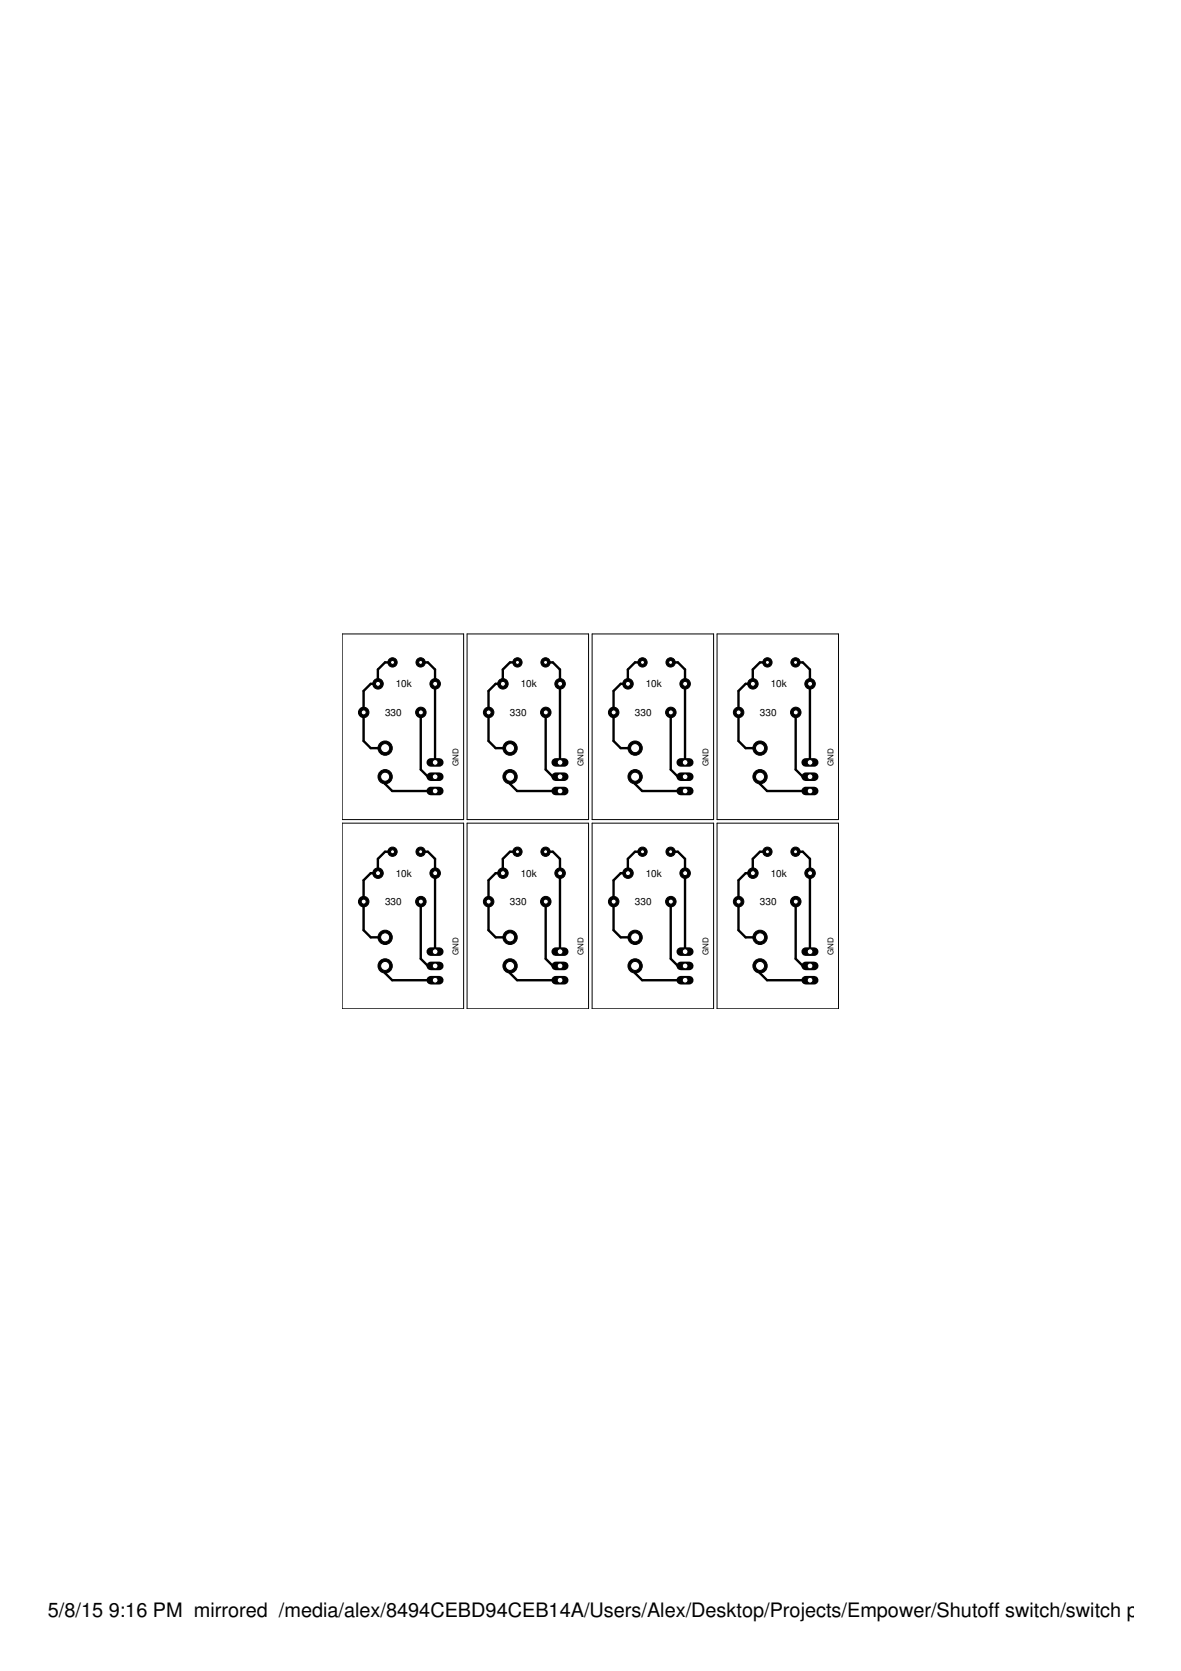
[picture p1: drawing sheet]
<svg xmlns="http://www.w3.org/2000/svg" width="210mm" height="297mm" viewBox="0 0 210 297" stroke-linecap="round" stroke-linejoin="round" font-family="sans-serif">
<g fill="none" stroke="#000" stroke-width=".42">
<path d="M69.7 117.8h-1.3l-1.2 1.2v2.6h-1.3l-1.3 1.2v8.9l1.3 1.3h2.5M74.7 117.8h1.4l1.2 1.2v16.5M91.9 117.8h-1.3l-1.2 1.2v2.6h-1.3l-1.3 1.2v8.9l1.3 1.3h2.5M96.9 117.8h1.4l1.2 1.2v16.5M114.2 117.8h-1.3l-1.3 1.2v2.6h-1.3l-1.2 1.2v8.9l1.2 1.3h2.6M119.2 117.8h1.3l1.3 1.2v16.5M136.4 117.8h-1.3l-1.3 1.2v2.6h-1.3l-1.2 1.2v8.9l1.2 1.3h2.6M141.4 117.8h1.3l1.3 1.2v16.5M68.4 138.1v1.2l1.3 1.3h7.6M74.8 126.6v10.2l1.3 1.3h1.2M90.6 138.1v1.2l1.3 1.3h7.6M97 126.6v10.2l1.3 1.3h1.2"/>
<path d="M112.9 138.1v1.2l1.2 1.3h7.7M119.2 126.6v10.2l1.3 1.3h1.3M135.1 138.1v1.2l1.2 1.3h7.7M141.4 126.6v10.2l1.3 1.3h1.3M69.7 151.4h-1.3l-1.2 1.3v2.5h-1.3l-1.3 1.3v8.9l1.3 1.2h2.5M74.7 151.4h1.4l1.2 1.3v16.5M91.9 151.4h-1.3l-1.2 1.3v2.5h-1.3l-1.3 1.3v8.9l1.3 1.2h2.5M96.9 151.4h1.4l1.2 1.3v16.5M114.2 151.4h-1.3l-1.3 1.3v2.5h-1.3l-1.2 1.3v8.9l1.2 1.2h2.6M119.2 151.4h1.3l1.3 1.3v16.5M136.4 151.4h-1.3l-1.3 1.3v2.5h-1.3l-1.2 1.3v8.9l1.2 1.2h2.6M141.4 151.4h1.3l1.3 1.3v16.5"/>
<path d="M68.4 171.7v1.3l1.3 1.2h7.6M74.8 160.3v10.1l1.3 1.3h1.2M90.6 171.7v1.3l1.3 1.2h7.6M97 160.3v10.1l1.3 1.3h1.2M112.9 171.7v1.3l1.2 1.2h7.7M119.2 160.3v10.1l1.3 1.3h1.3M135.1 171.7v1.3l1.2 1.2h7.7M141.4 160.3v10.1l1.3 1.3h1.3"/>
</g>
<circle cx="136.4" cy="151.4" r=".83" fill="#000" stroke="#000" stroke-width=".18"/>
<circle cx="136.4" cy="151.4" r=".36" fill="#fff" stroke="#000" stroke-width=".18"/>
<circle cx="141.4" cy="151.4" r=".83" fill="#000" stroke="#000" stroke-width=".18"/>
<circle cx="141.4" cy="151.4" r=".36" fill="#fff" stroke="#000" stroke-width=".18"/>
<path d="M143.2 174.2h1.5" fill="none" stroke="#000" stroke-width="1.5"/>
<circle cx="144" cy="174.2" r=".51" fill="#fff" stroke="#000" stroke-width=".18"/>
<path d="M143.2 171.7h1.5" fill="none" stroke="#000" stroke-width="1.5"/>
<circle cx="144" cy="171.7" r=".51" fill="#fff" stroke="#000" stroke-width=".18"/>
<path d="M143.2 169.2h1.5" fill="none" stroke="#000" stroke-width="1.5"/>
<circle cx="144" cy="169.2" r=".51" fill="#fff" stroke="#000" stroke-width=".18"/>
<circle cx="141.4" cy="160.3" r=".93" fill="#000" stroke="#000" stroke-width=".18"/>
<circle cx="141.4" cy="160.3" r=".44" fill="#fff" stroke="#000" stroke-width=".18"/>
<circle cx="131.3" cy="160.3" r=".93" fill="#000" stroke="#000" stroke-width=".18"/>
<circle cx="131.3" cy="160.3" r=".44" fill="#fff" stroke="#000" stroke-width=".18"/>
<circle cx="144" cy="155.2" r=".93" fill="#000" stroke="#000" stroke-width=".18"/>
<circle cx="144" cy="155.2" r=".44" fill="#fff" stroke="#000" stroke-width=".18"/>
<circle cx="133.8" cy="155.2" r=".93" fill="#000" stroke="#000" stroke-width=".18"/>
<circle cx="133.8" cy="155.2" r=".44" fill="#fff" stroke="#000" stroke-width=".18"/>
<circle cx="135.1" cy="171.7" r="1.27" fill="#000" stroke="#000" stroke-width=".18"/>
<circle cx="135.1" cy="171.7" r=".8" fill="#fff" stroke="#000" stroke-width=".18"/>
<circle cx="135.1" cy="166.6" r="1.27" fill="#000" stroke="#000" stroke-width=".18"/>
<circle cx="135.1" cy="166.6" r=".8" fill="#fff" stroke="#000" stroke-width=".18"/>
<circle cx="114.2" cy="151.4" r=".83" fill="#000" stroke="#000" stroke-width=".18"/>
<circle cx="114.2" cy="151.4" r=".36" fill="#fff" stroke="#000" stroke-width=".18"/>
<circle cx="119.2" cy="151.4" r=".83" fill="#000" stroke="#000" stroke-width=".18"/>
<circle cx="119.2" cy="151.4" r=".36" fill="#fff" stroke="#000" stroke-width=".18"/>
<path d="M121 174.2h1.5" fill="none" stroke="#000" stroke-width="1.5"/>
<circle cx="121.8" cy="174.2" r=".51" fill="#fff" stroke="#000" stroke-width=".18"/>
<path d="M121 171.7h1.5" fill="none" stroke="#000" stroke-width="1.5"/>
<circle cx="121.8" cy="171.7" r=".51" fill="#fff" stroke="#000" stroke-width=".18"/>
<path d="M121 169.2h1.5" fill="none" stroke="#000" stroke-width="1.5"/>
<circle cx="121.8" cy="169.2" r=".51" fill="#fff" stroke="#000" stroke-width=".18"/>
<circle cx="119.2" cy="160.3" r=".93" fill="#000" stroke="#000" stroke-width=".18"/>
<circle cx="119.2" cy="160.3" r=".44" fill="#fff" stroke="#000" stroke-width=".18"/>
<circle cx="109.1" cy="160.3" r=".93" fill="#000" stroke="#000" stroke-width=".18"/>
<circle cx="109.1" cy="160.3" r=".44" fill="#fff" stroke="#000" stroke-width=".18"/>
<circle cx="121.8" cy="155.2" r=".93" fill="#000" stroke="#000" stroke-width=".18"/>
<circle cx="121.8" cy="155.2" r=".44" fill="#fff" stroke="#000" stroke-width=".18"/>
<circle cx="111.6" cy="155.2" r=".93" fill="#000" stroke="#000" stroke-width=".18"/>
<circle cx="111.6" cy="155.2" r=".44" fill="#fff" stroke="#000" stroke-width=".18"/>
<circle cx="112.9" cy="171.7" r="1.27" fill="#000" stroke="#000" stroke-width=".18"/>
<circle cx="112.9" cy="171.7" r=".8" fill="#fff" stroke="#000" stroke-width=".18"/>
<circle cx="112.9" cy="166.6" r="1.27" fill="#000" stroke="#000" stroke-width=".18"/>
<circle cx="112.9" cy="166.6" r=".8" fill="#fff" stroke="#000" stroke-width=".18"/>
<circle cx="92" cy="151.4" r=".83" fill="#000" stroke="#000" stroke-width=".18"/>
<circle cx="92" cy="151.4" r=".36" fill="#fff" stroke="#000" stroke-width=".18"/>
<circle cx="97" cy="151.4" r=".83" fill="#000" stroke="#000" stroke-width=".18"/>
<circle cx="97" cy="151.4" r=".36" fill="#fff" stroke="#000" stroke-width=".18"/>
<path d="M98.8 174.2h1.5" fill="none" stroke="#000" stroke-width="1.5"/>
<circle cx="99.5" cy="174.2" r=".51" fill="#fff" stroke="#000" stroke-width=".18"/>
<path d="M98.8 171.7h1.5" fill="none" stroke="#000" stroke-width="1.5"/>
<circle cx="99.5" cy="171.7" r=".51" fill="#fff" stroke="#000" stroke-width=".18"/>
<path d="M98.8 169.2h1.5" fill="none" stroke="#000" stroke-width="1.5"/>
<circle cx="99.5" cy="169.2" r=".51" fill="#fff" stroke="#000" stroke-width=".18"/>
<circle cx="97" cy="160.3" r=".93" fill="#000" stroke="#000" stroke-width=".18"/>
<circle cx="97" cy="160.3" r=".44" fill="#fff" stroke="#000" stroke-width=".18"/>
<circle cx="86.8" cy="160.3" r=".93" fill="#000" stroke="#000" stroke-width=".18"/>
<circle cx="86.8" cy="160.3" r=".44" fill="#fff" stroke="#000" stroke-width=".18"/>
<circle cx="99.5" cy="155.2" r=".93" fill="#000" stroke="#000" stroke-width=".18"/>
<circle cx="99.5" cy="155.2" r=".44" fill="#fff" stroke="#000" stroke-width=".18"/>
<circle cx="89.4" cy="155.2" r=".93" fill="#000" stroke="#000" stroke-width=".18"/>
<circle cx="89.4" cy="155.2" r=".44" fill="#fff" stroke="#000" stroke-width=".18"/>
<circle cx="90.7" cy="171.7" r="1.27" fill="#000" stroke="#000" stroke-width=".18"/>
<circle cx="90.7" cy="171.7" r=".8" fill="#fff" stroke="#000" stroke-width=".18"/>
<circle cx="90.7" cy="166.6" r="1.27" fill="#000" stroke="#000" stroke-width=".18"/>
<circle cx="90.7" cy="166.6" r=".8" fill="#fff" stroke="#000" stroke-width=".18"/>
<circle cx="69.8" cy="151.4" r=".83" fill="#000" stroke="#000" stroke-width=".18"/>
<circle cx="69.8" cy="151.4" r=".36" fill="#fff" stroke="#000" stroke-width=".18"/>
<circle cx="74.8" cy="151.4" r=".83" fill="#000" stroke="#000" stroke-width=".18"/>
<circle cx="74.8" cy="151.4" r=".36" fill="#fff" stroke="#000" stroke-width=".18"/>
<path d="M76.6 174.2h1.5" fill="none" stroke="#000" stroke-width="1.5"/>
<circle cx="77.3" cy="174.2" r=".51" fill="#fff" stroke="#000" stroke-width=".18"/>
<path d="M76.6 171.7h1.5" fill="none" stroke="#000" stroke-width="1.5"/>
<circle cx="77.3" cy="171.7" r=".51" fill="#fff" stroke="#000" stroke-width=".18"/>
<path d="M76.6 169.2h1.5" fill="none" stroke="#000" stroke-width="1.5"/>
<circle cx="77.3" cy="169.2" r=".51" fill="#fff" stroke="#000" stroke-width=".18"/>
<circle cx="74.8" cy="160.3" r=".93" fill="#000" stroke="#000" stroke-width=".18"/>
<circle cx="74.8" cy="160.3" r=".44" fill="#fff" stroke="#000" stroke-width=".18"/>
<circle cx="64.6" cy="160.3" r=".93" fill="#000" stroke="#000" stroke-width=".18"/>
<circle cx="64.6" cy="160.3" r=".44" fill="#fff" stroke="#000" stroke-width=".18"/>
<circle cx="77.3" cy="155.2" r=".93" fill="#000" stroke="#000" stroke-width=".18"/>
<circle cx="77.3" cy="155.2" r=".44" fill="#fff" stroke="#000" stroke-width=".18"/>
<circle cx="67.2" cy="155.2" r=".93" fill="#000" stroke="#000" stroke-width=".18"/>
<circle cx="67.2" cy="155.2" r=".44" fill="#fff" stroke="#000" stroke-width=".18"/>
<circle cx="68.5" cy="171.7" r="1.27" fill="#000" stroke="#000" stroke-width=".18"/>
<circle cx="68.5" cy="171.7" r=".8" fill="#fff" stroke="#000" stroke-width=".18"/>
<circle cx="68.5" cy="166.6" r="1.27" fill="#000" stroke="#000" stroke-width=".18"/>
<circle cx="68.5" cy="166.6" r=".8" fill="#fff" stroke="#000" stroke-width=".18"/>
<circle cx="136.4" cy="117.8" r=".83" fill="#000" stroke="#000" stroke-width=".18"/>
<circle cx="136.4" cy="117.8" r=".36" fill="#fff" stroke="#000" stroke-width=".18"/>
<circle cx="141.4" cy="117.8" r=".83" fill="#000" stroke="#000" stroke-width=".18"/>
<circle cx="141.4" cy="117.8" r=".36" fill="#fff" stroke="#000" stroke-width=".18"/>
<path d="M143.2 140.6h1.5" fill="none" stroke="#000" stroke-width="1.5"/>
<circle cx="144" cy="140.6" r=".51" fill="#fff" stroke="#000" stroke-width=".18"/>
<path d="M143.2 138.1h1.5" fill="none" stroke="#000" stroke-width="1.5"/>
<circle cx="144" cy="138.1" r=".51" fill="#fff" stroke="#000" stroke-width=".18"/>
<path d="M143.2 135.5h1.5" fill="none" stroke="#000" stroke-width="1.5"/>
<circle cx="144" cy="135.5" r=".51" fill="#fff" stroke="#000" stroke-width=".18"/>
<circle cx="141.4" cy="126.6" r=".93" fill="#000" stroke="#000" stroke-width=".18"/>
<circle cx="141.4" cy="126.6" r=".44" fill="#fff" stroke="#000" stroke-width=".18"/>
<circle cx="131.3" cy="126.6" r=".93" fill="#000" stroke="#000" stroke-width=".18"/>
<circle cx="131.3" cy="126.6" r=".44" fill="#fff" stroke="#000" stroke-width=".18"/>
<circle cx="144" cy="121.6" r=".93" fill="#000" stroke="#000" stroke-width=".18"/>
<circle cx="144" cy="121.6" r=".44" fill="#fff" stroke="#000" stroke-width=".18"/>
<circle cx="133.8" cy="121.6" r=".93" fill="#000" stroke="#000" stroke-width=".18"/>
<circle cx="133.8" cy="121.6" r=".44" fill="#fff" stroke="#000" stroke-width=".18"/>
<circle cx="135.1" cy="138.1" r="1.27" fill="#000" stroke="#000" stroke-width=".18"/>
<circle cx="135.1" cy="138.1" r=".8" fill="#fff" stroke="#000" stroke-width=".18"/>
<circle cx="135.1" cy="133" r="1.27" fill="#000" stroke="#000" stroke-width=".18"/>
<circle cx="135.1" cy="133" r=".8" fill="#fff" stroke="#000" stroke-width=".18"/>
<circle cx="114.2" cy="117.8" r=".83" fill="#000" stroke="#000" stroke-width=".18"/>
<circle cx="114.2" cy="117.8" r=".36" fill="#fff" stroke="#000" stroke-width=".18"/>
<circle cx="119.2" cy="117.8" r=".83" fill="#000" stroke="#000" stroke-width=".18"/>
<circle cx="119.2" cy="117.8" r=".36" fill="#fff" stroke="#000" stroke-width=".18"/>
<path d="M121 140.6h1.5" fill="none" stroke="#000" stroke-width="1.5"/>
<circle cx="121.8" cy="140.6" r=".51" fill="#fff" stroke="#000" stroke-width=".18"/>
<path d="M121 138.1h1.5" fill="none" stroke="#000" stroke-width="1.5"/>
<circle cx="121.8" cy="138.1" r=".51" fill="#fff" stroke="#000" stroke-width=".18"/>
<path d="M121 135.5h1.5" fill="none" stroke="#000" stroke-width="1.5"/>
<circle cx="121.8" cy="135.5" r=".51" fill="#fff" stroke="#000" stroke-width=".18"/>
<circle cx="119.2" cy="126.6" r=".93" fill="#000" stroke="#000" stroke-width=".18"/>
<circle cx="119.2" cy="126.6" r=".44" fill="#fff" stroke="#000" stroke-width=".18"/>
<circle cx="109.1" cy="126.6" r=".93" fill="#000" stroke="#000" stroke-width=".18"/>
<circle cx="109.1" cy="126.6" r=".44" fill="#fff" stroke="#000" stroke-width=".18"/>
<circle cx="121.8" cy="121.6" r=".93" fill="#000" stroke="#000" stroke-width=".18"/>
<circle cx="121.8" cy="121.6" r=".44" fill="#fff" stroke="#000" stroke-width=".18"/>
<circle cx="111.6" cy="121.6" r=".93" fill="#000" stroke="#000" stroke-width=".18"/>
<circle cx="111.6" cy="121.6" r=".44" fill="#fff" stroke="#000" stroke-width=".18"/>
<circle cx="112.9" cy="138.1" r="1.27" fill="#000" stroke="#000" stroke-width=".18"/>
<circle cx="112.9" cy="138.1" r=".8" fill="#fff" stroke="#000" stroke-width=".18"/>
<circle cx="112.9" cy="133" r="1.27" fill="#000" stroke="#000" stroke-width=".18"/>
<circle cx="112.9" cy="133" r=".8" fill="#fff" stroke="#000" stroke-width=".18"/>
<circle cx="92" cy="117.8" r=".83" fill="#000" stroke="#000" stroke-width=".18"/>
<circle cx="92" cy="117.8" r=".36" fill="#fff" stroke="#000" stroke-width=".18"/>
<circle cx="97" cy="117.8" r=".83" fill="#000" stroke="#000" stroke-width=".18"/>
<circle cx="97" cy="117.8" r=".36" fill="#fff" stroke="#000" stroke-width=".18"/>
<path d="M98.8 140.6h1.5" fill="none" stroke="#000" stroke-width="1.5"/>
<circle cx="99.5" cy="140.6" r=".51" fill="#fff" stroke="#000" stroke-width=".18"/>
<path d="M98.8 138.1h1.5" fill="none" stroke="#000" stroke-width="1.5"/>
<circle cx="99.5" cy="138.1" r=".51" fill="#fff" stroke="#000" stroke-width=".18"/>
<path d="M98.8 135.5h1.5" fill="none" stroke="#000" stroke-width="1.5"/>
<circle cx="99.5" cy="135.5" r=".51" fill="#fff" stroke="#000" stroke-width=".18"/>
<circle cx="97" cy="126.6" r=".93" fill="#000" stroke="#000" stroke-width=".18"/>
<circle cx="97" cy="126.6" r=".44" fill="#fff" stroke="#000" stroke-width=".18"/>
<circle cx="86.8" cy="126.6" r=".93" fill="#000" stroke="#000" stroke-width=".18"/>
<circle cx="86.8" cy="126.6" r=".44" fill="#fff" stroke="#000" stroke-width=".18"/>
<circle cx="99.5" cy="121.6" r=".93" fill="#000" stroke="#000" stroke-width=".18"/>
<circle cx="99.5" cy="121.6" r=".44" fill="#fff" stroke="#000" stroke-width=".18"/>
<circle cx="89.4" cy="121.6" r=".93" fill="#000" stroke="#000" stroke-width=".18"/>
<circle cx="89.4" cy="121.6" r=".44" fill="#fff" stroke="#000" stroke-width=".18"/>
<circle cx="90.7" cy="138.1" r="1.27" fill="#000" stroke="#000" stroke-width=".18"/>
<circle cx="90.7" cy="138.1" r=".8" fill="#fff" stroke="#000" stroke-width=".18"/>
<circle cx="90.7" cy="133" r="1.27" fill="#000" stroke="#000" stroke-width=".18"/>
<circle cx="90.7" cy="133" r=".8" fill="#fff" stroke="#000" stroke-width=".18"/>
<circle cx="69.8" cy="117.8" r=".83" fill="#000" stroke="#000" stroke-width=".18"/>
<circle cx="69.8" cy="117.8" r=".36" fill="#fff" stroke="#000" stroke-width=".18"/>
<circle cx="74.8" cy="117.8" r=".83" fill="#000" stroke="#000" stroke-width=".18"/>
<circle cx="74.8" cy="117.8" r=".36" fill="#fff" stroke="#000" stroke-width=".18"/>
<path d="M76.6 140.6h1.5" fill="none" stroke="#000" stroke-width="1.5"/>
<circle cx="77.3" cy="140.6" r=".51" fill="#fff" stroke="#000" stroke-width=".18"/>
<path d="M76.6 138.1h1.5" fill="none" stroke="#000" stroke-width="1.5"/>
<circle cx="77.3" cy="138.1" r=".51" fill="#fff" stroke="#000" stroke-width=".18"/>
<path d="M76.6 135.5h1.5" fill="none" stroke="#000" stroke-width="1.5"/>
<circle cx="77.3" cy="135.5" r=".51" fill="#fff" stroke="#000" stroke-width=".18"/>
<circle cx="74.8" cy="126.6" r=".93" fill="#000" stroke="#000" stroke-width=".18"/>
<circle cx="74.8" cy="126.6" r=".44" fill="#fff" stroke="#000" stroke-width=".18"/>
<circle cx="64.6" cy="126.6" r=".93" fill="#000" stroke="#000" stroke-width=".18"/>
<circle cx="64.6" cy="126.6" r=".44" fill="#fff" stroke="#000" stroke-width=".18"/>
<circle cx="77.3" cy="121.6" r=".93" fill="#000" stroke="#000" stroke-width=".18"/>
<circle cx="77.3" cy="121.6" r=".44" fill="#fff" stroke="#000" stroke-width=".18"/>
<circle cx="67.2" cy="121.6" r=".93" fill="#000" stroke="#000" stroke-width=".18"/>
<circle cx="67.2" cy="121.6" r=".44" fill="#fff" stroke="#000" stroke-width=".18"/>
<circle cx="68.5" cy="138.1" r="1.27" fill="#000" stroke="#000" stroke-width=".18"/>
<circle cx="68.5" cy="138.1" r=".8" fill="#fff" stroke="#000" stroke-width=".18"/>
<circle cx="68.5" cy="133" r="1.27" fill="#000" stroke="#000" stroke-width=".18"/>
<circle cx="68.5" cy="133" r=".8" fill="#fff" stroke="#000" stroke-width=".18"/>
<path d="M60.8 112.7h21.6v33h-21.6zM83 112.7h21.6v33h-21.6zM105.2 112.7h21.6v33h-21.6zM127.4 112.7h21.6v33h-21.6zM60.8 146.3h21.6v33h-21.6zM83 146.3h21.6v33h-21.6zM105.2 146.3h21.6v33h-21.6zM127.4 146.3h21.6v33h-21.6z" fill="none" stroke="#000" stroke-width=".18"/>
<g font-size="3.5">
<text x="8.5" y="287.5">5/8/15</text>
<text x="19.3" y="287.5">9:16 PM mirrored /media/alex/8494CEBD94CEB14A/Users/Alex/Desktop/Projects/Empower/Shutoff switch/switch panel.b</text>
</g>
<g font-size="1.8">
<text x="70.3" y="122.2">10k</text>
<text x="92.5" y="122.2">10k</text>
<text x="114.8" y="122.2">10k</text>
<text x="137" y="122.2">10k</text>
<text x="68.4" y="127.3">330</text>
<text x="90.6" y="127.3">330</text>
<text x="112.9" y="127.3">330</text>
<text x="135.1" y="127.3">330</text>
<text x="70.3" y="155.8">10k</text>
<text x="92.5" y="155.8">10k</text>
<text x="114.8" y="155.8">10k</text>
<text x="137" y="155.8">10k</text>
<text x="68.4" y="160.9">330</text>
<text x="90.6" y="160.9">330</text>
<text x="112.9" y="160.9">330</text>
<text x="135.1" y="160.9">330</text>
</g>
<g font-size="1.4">
<text x="81.5" y="136.1" transform="rotate(-90 81.5 136.1)">GND</text>
<text x="103.7" y="136.1" transform="rotate(-90 103.7 136.1)">GND</text>
<text x="125.9" y="136.1" transform="rotate(-90 125.9 136.1)">GND</text>
<text x="148.1" y="136.1" transform="rotate(-90 148.1 136.1)">GND</text>
<text x="81.5" y="169.8" transform="rotate(-90 81.5 169.8)">GND</text>
<text x="103.7" y="169.8" transform="rotate(-90 103.7 169.8)">GND</text>
<text x="125.9" y="169.8" transform="rotate(-90 125.9 169.8)">GND</text>
<text x="148.1" y="169.8" transform="rotate(-90 148.1 169.8)">GND</text>
</g>
</svg>
